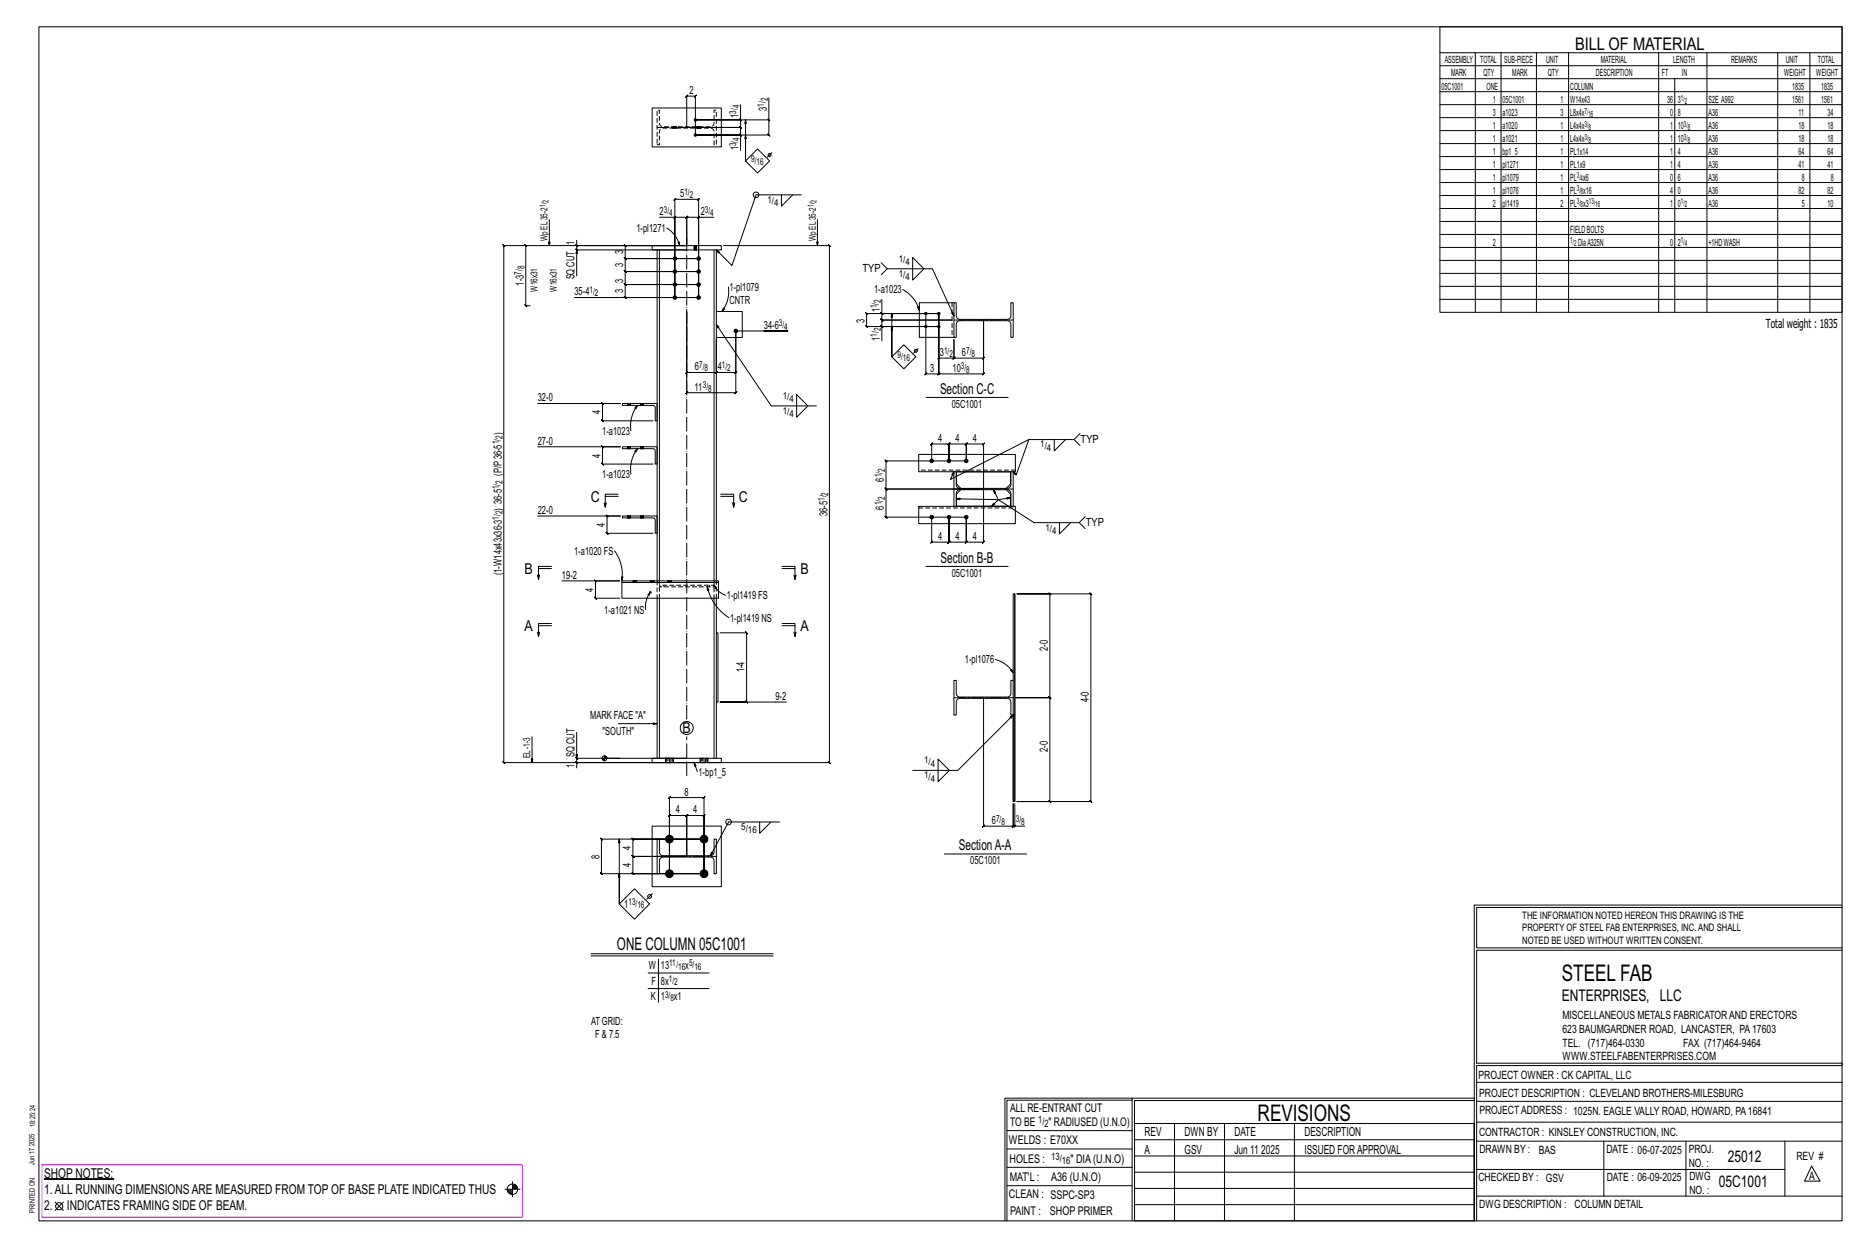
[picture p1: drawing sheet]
<svg xmlns="http://www.w3.org/2000/svg" width="914mm" height="610mm" viewBox="0 0 914 610" stroke-linecap="round" stroke-linejoin="round" font-family="sans-serif">
<g fill="#000" stroke="#000" stroke-width=".49">
<path d="M22 577h34z"/>
<circle cx="340" cy="59" r=".6"/>
<circle cx="340" cy="66" r=".6"/>
<circle cx="330" cy="139" r=".9"/>
<circle cx="330" cy="127" r=".9"/>
<circle cx="330" cy="133" r=".9"/>
<circle cx="342" cy="139" r=".9"/>
<circle cx="342" cy="127" r=".9"/>
<circle cx="342" cy="133" r=".9"/>
<circle cx="330" cy="146" r=".9"/>
<circle cx="342" cy="146" r=".9"/>
<circle cx="453" cy="153" r=".6"/>
<circle cx="453" cy="160" r=".6"/>
<circle cx="460" cy="160" r=".6"/>
<circle cx="460" cy="153" r=".6"/>
<circle cx="360" cy="162" r=".9"/>
<circle cx="456" cy="226" r=".9"/>
<circle cx="465" cy="226" r=".9"/>
<circle cx="473" cy="226" r=".9"/>
<circle cx="456" cy="253" r=".9"/>
<circle cx="465" cy="253" r=".9"/>
<circle cx="473" cy="253" r=".9"/>
<circle cx="328" cy="411" r="1.9"/>
<circle cx="345" cy="411" r="1.9"/>
<circle cx="328" cy="427" r="1.9"/>
<circle cx="345" cy="427" r="1.9"/>
</g>
<g fill="none" stroke="#000" stroke-width=".49">
<path d="M19 13h883v584h-883zM705 13h197v140h-197zM705 26h197M705 32h197M705 39h197M722 26v127M735 26v127M752 26v127M768 26v127M812 26v127M820 39v114M836 26v127"/>
<path d="M870 26v127M886 26v127M319 53h34v19h-34zM362 58l1 1zM363 59v3h-1l1 1v-1h-27M365 59v20v-13M376 58l1 1zM376 48v11h-36h23v-8M376 59v7l1 1-1-1h-36h23v8M705 45h197M705 51h197M705 58h197"/>
<path d="M329 62h.1M329 63h.1M331 62h.1M331 63h.1M336 62v-15v1l1-1h-1h4v1l1-1h-1v19M336 62h27h-1l1 1v-1v4M341 62h.1M341 63h.1M343 62h.1M343 63h.1M362 66l1 1zM371 73l6 6-6 6-6-6z"/>
<path d="M378 75l-2 2M705 64h197M705 70h197M705 77h197M383 95v6l5-6M392 95h-22l-12 35-7-8 1 1v1l-1-2v162M705 83h197M705 89h197M705 96h197M257 120l1 1zM269 107v13M282 120l1 1z"/>
<path d="M282 118v2h54M323 106h7v40v-48l1-1-1 1h12h-1l1-1v1v48v-40h7M326 112a14 14 0 0 1 7 8M330 106v1l1-1zM330 106h6v1l1-1h-1v14M332 119l1-1v2zM341 107l1-1zM342 106h-6h1l-1 1v-1v14M400 107v13M705 102h197M705 108h197M705 115h197"/>
<path d="M257 120v30v-1l1 1h-1h2M282 120v2l1 1-1-1h54M282 122v13M319 120h34v2h-34zM322 122v162M323 122v162M336 120h-89h-1l1 1v-1v253h-1l1 1v-1h89h-54v3M336 120h-30l1 1-1-1v7v-1l1 1h-1h36h-36v-1l1 1h-1v6v-1l1 1h-1h36h-36v-1l1 1h-1v6l1 1-1-1h36h-36l1 1-1-1v7v-1l1 1h-1h36h-61M340 120h.1M340 122h.1M341 120h.1M341 122h.1"/>
<path d="M350 122v162M354 120h52l1 1-1-1v253l1 1-1-1h-72M431 129l3 3h22l11 23M434 132l-3 2M447 126l5 6-5 5zM705 121h197M705 127h197M705 134h197M336 152v30v1l1-1h-1h15l-1 1 1-1v-16v16l-1 1 1-1h9v1l1-1h-1v-20v30h1l-1 1v-1h-24h1l-1 1v-1zM351 152h12v13h-12M351 159l27 40h22M354 151h1l-2 1z"/>
<path d="M357 140a16 16 0 0 1-4 12M431 159l1 1zM431 153l1 1zM432 146v7h28h-36l1 1-1-1v7v-1l1 1h-1h36h-28v7M432 153v4l-1-1 1 1h34h-34l-1-1 1 1v3M437 153v22v-15M442 142a17 17 0 0 1 8 10M449 150h1v2zM453 153v30l1-1-1 1h7h-1l1-1v1v-30v30h-1l1-1v1h21l1-1-1 1v-26v18h1l-1 1v-1h-14l-1 1 1-1v-9v9l-1 1 1-1h-7l-1 1 1-1v-22M467 148h1v7l2 1h24l1-2v-6h1v17h-1v-7l-2-1h-24l-1 2v6h-1zM467 148h-17v17h17M705 140h197"/>
<path d="M705 146h197M360 162h26h-12M442 169l6 6-6 5-5-5zM449 171l-2 2M263 197h41h-9h-1l1 1v-1v9l-1-1 1 1h25M305 197h17v9h-1v-7l-1-1h-15zM307 197h.1M307 198h.1M308 197h.1M308 198h.1M311 200l1-2-1 2zM312 198a17 17 0 0 0-3 13"/>
<path d="M314 197h.1M314 198h.1M315 197h.1M315 198h.1M390 193l5 6-5 5zM453 194h40M263 219h41h-9l-1-1 1 1v8h-1l1 1v-1h25M305 219h17v8h-1v-6l-1-1h-15zM307 219h.1M307 220h.1M308 219h.1M308 220h.1"/>
<path d="M312 220a17 17 0 0 0-3 12M314 219h.1M314 220h.1M315 219h.1M315 220h.1M504 215l-7 17-1-1 1 1-1-1h1v-9h-47v9h17M504 215l-39 20 2-4M516 215v6l6-6M526 215l3 3M529 212l-3 3h-22M311 221l1-1-1 1zM456 226v-9v1l1-1h-1h9l-1 1 1-1v9v-9l-1 1 1-1h8l-1 1 1-1v9"/>
<path d="M468 231h27M470 239l-2-2v-6h27v6l-2 2M470 240l-2 2v6h27v-6l-2-2M473 226h-39l-1-1 1 1v13h-1l1 1v-1h47M473 226v-9l-1 1 1-1h8v1l1-1h-1v22M481 239v26h1l-1 1v-1h-8l-1 1 1-1v-12v12l-1 1 1-1h-8l-1 1 1-1v-12v12l-1 1 1-1h-9h1l-1 1v-1v-12M481 239h-47h-1l1 1v-1v14h-1l1 1v-1h39M486 240l3 4h6M263 252h41h-7l1 1-1-1v9v-1l1 1h-1h23M296 246v2M296 243h7M303 242h-7v6l1-2"/>
<path d="M305 252h17v9h-1v-7l-1-1h-15zM307 252h.1M307 253h.1M308 252h.1M308 253h.1M314 252h.1M314 253h.1M315 252h.1M315 253h.1M353 242h6v6l1-2M353 243h6M359 246v2"/>
<path d="M450 248h17v-17h1v7l2 1h24l1-2v-6h1v17h1v8h-47zM467 248h28M468 248v-7l2-1h24l1 1v7h1M468 244h21M485 248l4-4 17 12h22l3-3M519 256v5l5-5M528 256l3 3M264 278h6M270 277h-6v6v-2M301 269a20 20 0 0 1 3 15M383 277h6v6l1-2M383 278h6"/>
<path d="M453 277h40M263 281l1 2M275 284h28h-12l1 1-1-1v9v-1l1 1h-1h12M304 282h1l-1 2zM304 284h48v1h-48zM304 285v8h48v-8M310 284h.1M310 285h.1M312 284h.1M312 285h.1M317 291l1-1v1zM318 289v1"/>
<path d="M318 284h.1M318 285h.1M318 290a12 12 0 0 0-2 8M318 290h1M320 284h.1M320 285h.1M322 293v78M323 293v78M327 284h.1M327 285h.1M329 284h.1M329 285h.1"/>
<path d="M346 287l1 2h-1zM346 287a24 24 0 0 0 11 15M350 293v78M350 286l1 2h-1zM350 286l2 4 3 1M351 293v17M389 281v2M496 291h1v101h-1zM497 291v101M498 291h36l-1-1 1 1v101h-1l1 1v-1h-36h16v1l-1-1h1v-51v1l-1-1h1h-17h17v1l-1-1h1v-50l-1-1 1 1zM263 309l1 2M264 306h6"/>
<path d="M270 305h-6v6v-2M351 310v33zM353 310h12v-1l1 1h-1v33l1 1-1-1h-12h32M383 305h6v6l1-2M383 306h6M389 309v2M487 323a14 14 0 0 1 9 6M495 328v-1l1 2zM496 333h-1v7l-2 1h-24l-1-2v-6h-1v17h1v-7l2-1h24l1 1v7h1M282 358v13M303 354h19M351 343v28"/>
<path d="M481 342v62v1l1-1h-1h15l-1 1 1-1v-11v11l-1 1 1-1h1M496 350l-27 27h-22M496 350v42M260 360v13M282 373l1 1zM295 371h8M295 371h1M295 372h1M296 370v2M296 371h1M296 370h1M296 370h.1"/>
<path d="M319 371h34v2h-34zM326 371h.1M326 373h.1M330 371h.1M330 373h.1M336 371h-54v-1l1 1h-1v2M340 373l1 5M343 371h.1M343 373h.1M347 371h.1M347 373h.1M459 371l6 6-6 5z"/>
<path d="M328 390l-1 1 1-1h17l-1 1 1-1v37v-28v-1l-1 1h1h-9l1-1-1 1v20v-20l1-1-1 1h-8v-1l-1 1h1v28zM497 393v11h5M294 410v1h51h-35l-1-1 1 1v8l-1-1 1 1h26h-26l-1-1 1 1v8h-1l1 1v-1h35h-51l1 1-1-1v-16h1zM303 411v31v-15M319 404h34v30h-34zM322 411h1v7l2 1h23l2-2v-6h1v16h-1l-1-7-1-1h-24l-1 2v6h-1zM372 402v6l5-6M382 402h-25l-9 17M462 418h41M497 404l-1 1zM319 437l-2 3M303 442l8-7 7 7-7 8z"/>
<path d="M722 443v154M722 443h180M902 444h-179v20h179M289 467h89M289 468h89M317 476h30M322 469v21M902 465h-179v55h179v1h-179v76M317 484h30M554 538h-61v59M554 537h168M722 538h-167v13"/>
<path d="M723 539h179M723 530h179M493 553h61M555 550h167v47h-167zM555 558h167M575 550v47M599 550v47M634 550v47M723 549h179M723 558h179M785 558v27M825 558v27"/>
<path d="M874 558v27M251 578v8M251 580h1M493 571h61M493 562h61M555 573h167M555 566h167M723 572h151M887 570l4 8h-8zM27 588l4 4M31 588l-4 4M247 582h8"/>
<path d="M248 582h3M248 583h3M249 583h2M249 584h2M251 581h2M251 580h2M492 597v-60h62v60M493 580h61M555 589h167M555 581h167M723 585h179"/>
<circle cx="377" cy="76" r=".7"/>
<circle cx="370" cy="95" r="1.4"/>
<circle cx="448" cy="172" r=".7"/>
<circle cx="336" cy="356" r="3"/>
<circle cx="296" cy="371" r="1.2"/>
<circle cx="357" cy="402" r="1.4"/>
<circle cx="318" cy="439" r=".9"/>
<circle cx="29" cy="590" r="1.8"/>
<circle cx="251" cy="582" r="2.6"/>
</g>
<path d="M21 570h235v26h-235z" fill="none" stroke="#f0f" stroke-width=".5"/>
<g fill="none" stroke="#000" stroke-width=".49" stroke-dasharray="2 1.4">
<path d="M322 54h1v7l2 1h23l2-2v-6h1v17h-1l-1-7-1-1h-24l-1 1v7h-1zM329 62h1M329 62v1M330 63h-1M330 63v-1M330 62v1zM330 63l1-1M330 62h1M331 63v-1M331 63h.1M341 62h.1M341 62v1"/>
<path d="M341 63h.1M341 63v-1M342 62v1zM342 63v-1M342 63l1-1M342 62h.1M343 63v-1M343 63h.1M340 120h.1M340 120v2M340 122h.1M340 122v-2"/>
<path d="M340 120v2zM340 122l1-2M340 120h1M341 122v-2M341 122h.1M466 148v17M307 197v1M307 197h.1M308 197l-1 1M308 197v1zM308 198h.1M308 197v1"/>
<path d="M308 197h.1M308 198v-1M314 197v1M314 197h.1M314 197v1zM314 198h.1M315 197v1M315 197h.1M315 198h.1M315 198v-1M307 219v1M307 219h.1"/>
<path d="M308 219l-1 1M308 219v1zM308 220h.1M308 219v1M308 219h.1M308 220v-1M314 219v1M314 219h.1M314 219v1zM314 220h.1M315 219v1M315 219h.1"/>
<path d="M315 220h.1M315 220v-1M497 230h-47M307 252v1M307 252h.1M308 252l-1 1M308 252v1zM308 253h.1M308 252v1M308 252h.1M308 253v-1M314 252v1"/>
<path d="M314 252h.1M314 252v1zM314 253h.1M315 252v1M315 252h.1M315 253h.1M315 253v-1M450 249h47M310 284h.1M310 284v1M310 285h.1M310 285v-1"/>
<path d="M310 284l1 1zM311 285v-1M311 284h.1M311 285l1-1M312 285v-1M312 285h.1M318 284h.1M318 284v1M318 285h.1M319 285v-1M319 284v1zM319 285l1-1"/>
<path d="M319 284h1M320 285v-1M320 285h.1M322 284v9M323 293v-9M323 286h26v1h-26zM325 287v-1M327 284h.1M327 284v1M327 285h.1M327 285v-1M327 284l1 1z"/>
<path d="M328 285v-1M328 284h.1M328 285l1-1M329 285v-1M329 285h-1M347 286v1M350 284v9M351 293v-9M326 371v2M326 371h.1M327 371h-1v2M328 371v2z"/>
<path d="M328 371h-1v2h-1M328 373h-1M328 371h1v2h-1M329 371v2M329 371h1M330 373h-1M330 373v-2M343 371v2M343 371h.1M344 371h-1v2M345 371v2zM345 371h-1v2h-1"/>
<path d="M345 373h-1M345 371h1v2h-1M346 371v2M346 371h1M347 373h-1M347 373v-2"/>
</g>
<path d="M336 352v-238M336 379v-18" fill="none" stroke="#000" stroke-width=".49" stroke-dasharray="6.8 1 0 1"/>
<path d="M322 62h29M467 157h29M467 239h29M467 341h29M322 419h29" fill="none" stroke="#000" stroke-width=".49" stroke-dasharray="5.8 1 1 1"/>
<g font-size="11.2">
<text x="764" y="480">STEEL FAB</text>
<text x="616" y="548">REVISIONS</text>
</g>
<g font-size="8.6">
<text x="771" y="24">BILL OF MATERIAL</text>
<text x="302" y="465">ONE COLUMN 05C1001</text>
</g>
<g font-size="7.9">
<text x="765" y="490">ENTERPRISES, LLC</text>
<text x="846" y="569">25012</text>
<text x="841" y="581">05C1001</text>
</g>
<g font-size="7.3">
<text x="460" y="193">Section C-C</text>
<text x="289" y="246">C</text>
<text x="362" y="246">C</text>
<text x="460" y="275">Section B-B</text>
<text x="257" y="281">B</text>
<text x="392" y="281">B</text>
<text x="257" y="309">A</text>
<text x="392" y="309">A</text>
<text x="334" y="359">B</text>
<text x="469" y="416">SectionA-A</text>
</g>
<g font-size="6.6">
<text x="22" y="576">SHOP NOTES:</text>
<text x="22" y="584">1.ALL RUNNING DIMENSIONSARE MEASURED FROM TOP OF BASE PLATE INDICATED THUS</text>
<text x="22" y="592">2.</text>
<text x="33" y="592">INDICATES FRAMING SIDE OF BEAM.</text>
</g>
<g font-size="6.1">
<text x="864" y="161">Total weight : 1835</text>
<text x="560" y="556">REV</text>
<text x="580" y="556">DWN BY</text>
<text x="604" y="556">DATE</text>
<text x="639" y="556">DESCRIPTION</text>
<text x="560" y="564">A</text>
<text x="580" y="564">GSV</text>
<text x="604" y="564">Jun 11</text>
<text x="617" y="564">2025</text>
<text x="639" y="564">ISSUED FORAPPROVAL</text>
</g>
<g font-size="5.9">
<text x="494" y="560">WELDS : E70XX</text>
<text x="494" y="569">HOLES :</text>
<text x="524" y="569">&quot; DIA(U.N.O)</text>
<text x="494" y="578">MAT'L :</text>
<text x="515" y="578">A36 (U.N.O)</text>
<text x="494" y="586">CLEAN : SSPC-SP3</text>
<text x="495" y="595">PAINT :</text>
<text x="514" y="595">SHOP PRIMER</text>
</g>
<g font-size="5.8">
<text x="494" y="544">ALL RE-ENTRANT CUT</text>
<text x="494" y="551">TO BE</text>
<text x="513" y="551">&quot; RADIUSED (U.N.O)</text>
</g>
<g font-size="5.6">
<text x="765" y="499">MISCELLANEOUS METALS FABRICATORAND ERECTORS</text>
<text x="765" y="505">623 BAUMGARDNER ROAD, LANCASTER, PA17603</text>
<text x="765" y="512">TEL. (717)464-0330</text>
<text x="824" y="512">FAX (717)464-9464</text>
<text x="765" y="519">WWW.STEELFABENTERPRISES.COM</text>
<text x="724" y="528">PROJECT OWNER : CK CAPITAL, LLC</text>
<text x="724" y="537">PROJECT DESCRIPTION : CLEVELAND BROTHERS-MILESBURG</text>
<text x="724" y="545">PROJECTADDRESS : 1025N. EAGLE VALLY ROAD, HOWARD, PA16841</text>
<text x="724" y="556">CONTRACTOR : KINSLEY CONSTRUCTION, INC.</text>
<text x="724" y="564">DRAWN BY :</text>
<text x="753" y="564">BAS</text>
<text x="786" y="564">DATE : 06-07-2025</text>
<text x="827" y="564">PROJ.</text>
<text x="879" y="568">REV #</text>
<text x="827" y="571">NO. :</text>
<text x="724" y="578">CHECKED BY : GSV</text>
<text x="787" y="578">DATE : 06-09-2025</text>
<text x="827" y="578">DWG</text>
<text x="886" y="578">A</text>
<text x="827" y="584">NO. :</text>
<text x="724" y="591">DWG DESCRIPTION : COLUMN DETAIL</text>
</g>
<g font-size="5.5">
<text x="337" y="46">2</text>
<text x="362" y="58" transform="rotate(-90 362 58)">1</text>
<text x="375" y="54" transform="rotate(-90 375 54)">3</text>
<text x="362" y="74" transform="rotate(-90 362 74)">1</text>
<text x="333" y="97">5</text>
<text x="323" y="105">2</text>
<text x="343" y="105">2</text>
<text x="311" y="113">1-pl1271</text>
<text x="281" y="120" transform="rotate(-90 281 120)">1</text>
<text x="305" y="124" transform="rotate(-90 305 124)">3</text>
<text x="305" y="131" transform="rotate(-90 305 131)">3</text>
<text x="281" y="137" transform="rotate(-90 281 137)">SQ CUT</text>
<text x="422" y="133">TYP</text>
<text x="256" y="140" transform="rotate(-90 256 140)">1-3</text>
<text x="305" y="143" transform="rotate(-90 305 143)">3</text>
<text x="305" y="138" transform="rotate(-90 305 138)">3</text>
<text x="357" y="142">1-pl1079</text>
<text x="428" y="144">1-a1023</text>
<text x="281" y="145">35-4</text>
<text x="357" y="149">CNTR</text>
<text x="431" y="153" transform="rotate(-90 431 153)">1</text>
<text x="374" y="161">34-6</text>
<text x="423" y="158" transform="rotate(-90 423 158)">3</text>
<text x="431" y="167" transform="rotate(-90 431 167)">1</text>
<text x="460" y="174">3</text>
<text x="471" y="174">6</text>
<text x="340" y="181">6</text>
<text x="351" y="181">4</text>
<text x="455" y="182">3</text>
<text x="466" y="182">10</text>
<text x="340" y="191">11</text>
<text x="263" y="196">32-0</text>
<text x="294" y="203" transform="rotate(-90 294 203)">4</text>
<text x="466" y="199">05C1001</text>
<text x="246" y="213" transform="rotate(-90 246 213)">)</text>
<text x="295" y="213">1-a1023</text>
<text x="263" y="218">27-0</text>
<text x="459" y="216">4</text>
<text x="468" y="216">4</text>
<text x="476" y="216">4</text>
<text x="529" y="217">TYP</text>
<text x="294" y="224" transform="rotate(-90 294 224)">4</text>
<text x="246" y="233" transform="rotate(-90 246 233)">(P/P36-5</text>
<text x="295" y="234">1-a1023</text>
<text x="433" y="236" transform="rotate(-90 433 236)">6</text>
<text x="246" y="250" transform="rotate(-90 246 250)">) 36-5</text>
<text x="263" y="251">22-0</text>
<text x="433" y="249" transform="rotate(-90 433 249)">6</text>
<text x="296" y="258" transform="rotate(-90 296 258)">4</text>
<text x="405" y="252" transform="rotate(-90 405 252)">36-5</text>
<text x="531" y="257">TYP</text>
<text x="459" y="264">4</text>
<text x="468" y="264">4</text>
<text x="476" y="264">4</text>
<text x="281" y="271">1-a1020 FS</text>
<text x="246" y="282" transform="rotate(-90 246 282)">(1-W14x43x36-3</text>
<text x="275" y="283">19-2</text>
<text x="466" y="282">05C1001</text>
<text x="291" y="289" transform="rotate(-90 291 289)">4</text>
<text x="356" y="293">1-pl1419 FS</text>
<text x="296" y="300">1-a1021 NS</text>
<text x="357" y="304">1-pl1419 NS</text>
<text x="513" y="319" transform="rotate(-90 513 319)">2-0</text>
<text x="364" y="329" transform="rotate(-90 364 329)">1-4</text>
<text x="472" y="325">1-pl1076</text>
<text x="380" y="342">9-2</text>
<text x="533" y="344" transform="rotate(-90 533 344)">4-0</text>
<text x="289" y="352">MARK FACE &quot;A&quot;</text>
<text x="295" y="359">&quot;SOUTH&quot;</text>
<text x="281" y="370" transform="rotate(-90 281 370)">SQ CUT</text>
<text x="513" y="368" transform="rotate(-90 513 368)">2-0</text>
<text x="281" y="376" transform="rotate(-90 281 376)">1</text>
<text x="342" y="380">1-bp1_5</text>
<text x="335" y="389">8</text>
<text x="331" y="398">4</text>
<text x="339" y="398">4</text>
<text x="486" y="403">6</text>
<text x="309" y="416" transform="rotate(-90 309 416)">4</text>
<text x="293" y="420" transform="rotate(-90 293 420)">8</text>
<text x="309" y="424" transform="rotate(-90 309 424)">4</text>
<text x="475" y="423">05C1001</text>
<text x="306" y="444">1</text>
<text x="318" y="474">W</text>
<text x="324" y="474">13</text>
<text x="335" y="474">x</text>
<text x="319" y="482">F</text>
<text x="324" y="482">8x</text>
<text x="319" y="489">K</text>
<text x="324" y="489">1</text>
<text x="330" y="489">x1</text>
<text x="289" y="501">AT GRID:</text>
<text x="291" y="508">F &amp; 7.5</text>
</g>
<g font-size="5">
<text x="745" y="450">THE INFORMATION NOTED HEREON THIS DRAWING IS THE</text>
<text x="745" y="456">PROPERTY OF STEEL FAB ENTERPRISES, INC.AND SHALL</text>
<text x="745" y="462">NOTED BE USED WITHOUT WRITTEN CONSENT.</text>
<text x="508" y="550">1/</text>
<text x="511" y="551">2</text>
<text x="515" y="568">13/</text>
<text x="520" y="570">16</text>
</g>
<g font-size="4.9">
<text x="707" y="31">ASSEMBLY</text>
<text x="725" y="31">TOTAL</text>
<text x="736" y="31">SUB-PIECE</text>
<text x="757" y="31">UNIT</text>
<text x="784" y="31">MATERIAL</text>
<text x="819" y="31">LENGTH</text>
<text x="847" y="31">REMARKS</text>
<text x="874" y="31">UNIT</text>
<text x="890" y="31">TOTAL</text>
<text x="710" y="37">MARK</text>
<text x="726" y="37">QTY</text>
<text x="740" y="37">MARK</text>
<text x="758" y="37">QTY</text>
<text x="781" y="37">DESCRIPTION</text>
<text x="814" y="37">FT</text>
<text x="823" y="37">IN</text>
<text x="873" y="37">WEIGHT</text>
<text x="889" y="37">WEIGHT</text>
<text x="706" y="44">05C1001</text>
<text x="728" y="44">ONE</text>
<text x="769" y="44">COLUMN</text>
<text x="877" y="44">1835</text>
<text x="891" y="44">1835</text>
<text x="731" y="50">1</text>
<text x="736" y="50">05C1001</text>
<text x="764" y="50">1</text>
<text x="769" y="50">W14x43</text>
<text x="816" y="50">36</text>
<text x="821" y="50">3</text>
<text x="836" y="50">S2E A992</text>
<text x="877" y="50">1561</text>
<text x="891" y="50">1561</text>
<text x="731" y="57">3</text>
<text x="736" y="57">a1023</text>
<text x="764" y="57">3</text>
<text x="769" y="57">L8x4x</text>
<text x="818" y="57">0</text>
<text x="821" y="57">8</text>
<text x="836" y="57">A36</text>
<text x="880" y="57">11</text>
<text x="895" y="57">34</text>
<text x="731" y="63">1</text>
<text x="736" y="63">a1020</text>
<text x="764" y="63">1</text>
<text x="769" y="63">L4x4x</text>
<text x="818" y="63">1</text>
<text x="821" y="63">10</text>
<text x="836" y="63">A36</text>
<text x="880" y="63">18</text>
<text x="895" y="63">18</text>
<text x="731" y="69">1</text>
<text x="736" y="69">a1021</text>
<text x="764" y="69">1</text>
<text x="769" y="69">L4x4x</text>
<text x="818" y="69">1</text>
<text x="821" y="69">10</text>
<text x="836" y="69">A36</text>
<text x="880" y="69">18</text>
<text x="895" y="69">18</text>
<text x="731" y="76">1</text>
<text x="736" y="76">bp1_5</text>
<text x="764" y="76">1</text>
<text x="769" y="76">PL1x14</text>
<text x="818" y="76">1</text>
<text x="821" y="76">4</text>
<text x="836" y="76">A36</text>
<text x="880" y="76">64</text>
<text x="895" y="76">64</text>
<text x="731" y="82">1</text>
<text x="736" y="82">pl1271</text>
<text x="764" y="82">1</text>
<text x="769" y="82">PL1x9</text>
<text x="818" y="82">1</text>
<text x="821" y="82">4</text>
<text x="836" y="82">A36</text>
<text x="880" y="82">41</text>
<text x="895" y="82">41</text>
<text x="731" y="88">1</text>
<text x="736" y="88">pl1079</text>
<text x="764" y="88">1</text>
<text x="769" y="88">PL x6</text>
<text x="818" y="88">0</text>
<text x="821" y="88">6</text>
<text x="836" y="88">A36</text>
<text x="882" y="88">8</text>
<text x="896" y="88">8</text>
<text x="731" y="95">1</text>
<text x="736" y="95">pl1076</text>
<text x="764" y="95">1</text>
<text x="769" y="95">PL x16</text>
<text x="818" y="95">4</text>
<text x="821" y="95">0</text>
<text x="836" y="95">A36</text>
<text x="880" y="95">82</text>
<text x="895" y="95">82</text>
<text x="731" y="101">2</text>
<text x="736" y="101">pl1419</text>
<text x="764" y="101">2</text>
<text x="769" y="101">PL x3</text>
<text x="818" y="101">1</text>
<text x="821" y="101">0</text>
<text x="836" y="101">A36</text>
<text x="882" y="101">5</text>
<text x="895" y="101">10</text>
<text x="769" y="114">FIELDBOLTS</text>
<text x="731" y="120">2</text>
<text x="772" y="120">DiaA325N</text>
<text x="818" y="120">0</text>
<text x="821" y="120">2</text>
<text x="836" y="120">+1HDWASH</text>
</g>
<g font-size="4.7">
<text x="362" y="53" transform="rotate(-90 362 53)">4</text>
<text x="374" y="52" transform="rotate(-90 374 52)">1/</text>
<text x="376" y="50" transform="rotate(-90 376 50)">2</text>
<text x="360" y="56" transform="rotate(-90 360 56)">3/</text>
<text x="360" y="71" transform="rotate(-90 360 71)">3/</text>
<text x="362" y="69" transform="rotate(-90 362 69)">4</text>
<text x="368" y="79">9/</text>
<text x="370" y="81">16</text>
<text x="335" y="95">1/</text>
<text x="338" y="97">2</text>
<text x="376" y="99">1/</text>
<text x="379" y="101">4</text>
<text x="325" y="104">3/</text>
<text x="328" y="106">4</text>
<text x="345" y="104">3/</text>
<text x="348" y="106">4</text>
<text x="268" y="118" transform="rotate(-90 268 118)">Wp EL35-2</text>
<text x="399" y="118" transform="rotate(-90 399 118)">Wp EL35-2</text>
<text x="257" y="132" transform="rotate(-90 257 132)">8</text>
<text x="440" y="128">1/</text>
<text x="443" y="130">4</text>
<text x="255" y="134" transform="rotate(-90 255 134)">7/</text>
<text x="440" y="135">1/</text>
<text x="443" y="137">4</text>
<text x="263" y="143" transform="rotate(-90 263 143)">W16x31</text>
<text x="273" y="143" transform="rotate(-90 273 143)">W16x31</text>
<text x="289" y="143">1/</text>
<text x="291" y="145">2</text>
<text x="431" y="148" transform="rotate(-90 431 148)">2</text>
<text x="429" y="151" transform="rotate(-90 429 151)">1/</text>
<text x="381" y="160">3/</text>
<text x="384" y="161">4</text>
<text x="429" y="165" transform="rotate(-90 429 165)">1/</text>
<text x="431" y="162" transform="rotate(-90 431 162)">2</text>
<text x="462" y="173">1/</text>
<text x="473" y="173">7/</text>
<text x="342" y="180">7/</text>
<text x="353" y="180">1/</text>
<text x="439" y="175">9/</text>
<text x="442" y="177">16</text>
<text x="465" y="175">2</text>
<text x="476" y="175">8</text>
<text x="345" y="182">8</text>
<text x="356" y="182">2</text>
<text x="470" y="181">3/</text>
<text x="473" y="182">8</text>
<text x="344" y="190">3/</text>
<text x="347" y="192">8</text>
<text x="383" y="195">1/</text>
<text x="386" y="197">4</text>
<text x="383" y="202">1/</text>
<text x="386" y="204">4</text>
<text x="246" y="215" transform="rotate(-90 246 215)">2</text>
<text x="244" y="217" transform="rotate(-90 244 217)">1/</text>
<text x="509" y="219">1/</text>
<text x="513" y="221">4</text>
<text x="431" y="234" transform="rotate(-90 431 234)">1/</text>
<text x="433" y="231" transform="rotate(-90 433 231)">2</text>
<text x="244" y="239" transform="rotate(-90 244 239)">1/</text>
<text x="246" y="237" transform="rotate(-90 246 237)">2</text>
<text x="404" y="245" transform="rotate(-90 404 245)">1/</text>
<text x="405" y="243" transform="rotate(-90 405 243)">2</text>
<text x="433" y="245" transform="rotate(-90 433 245)">2</text>
<text x="246" y="252" transform="rotate(-90 246 252)">2</text>
<text x="431" y="247" transform="rotate(-90 431 247)">1/</text>
<text x="244" y="254" transform="rotate(-90 244 254)">1/</text>
<text x="512" y="260">1/</text>
<text x="515" y="261">4</text>
<text x="260" y="371" transform="rotate(-90 260 371)">EL-1-3</text>
<text x="452" y="373">1/</text>
<text x="456" y="375">4</text>
<text x="452" y="381">1/</text>
<text x="456" y="382">4</text>
<text x="488" y="402">7/</text>
<text x="497" y="402">3/</text>
<text x="363" y="406">5/</text>
<text x="366" y="408">16</text>
<text x="490" y="404">8</text>
<text x="500" y="404">8</text>
<text x="308" y="443">13/</text>
<text x="312" y="444">16</text>
<text x="328" y="473">11/</text>
<text x="337" y="473">5/</text>
<text x="332" y="475">16</text>
<text x="340" y="475">16</text>
<text x="327" y="480">1/</text>
<text x="330" y="482">2</text>
<text x="326" y="488">3/</text>
<text x="328" y="490">8</text>
</g>
<g font-size="4.2">
<text x="823" y="49">1/</text>
<text x="825" y="51">2</text>
<text x="776" y="56">7/</text>
<text x="778" y="57">16</text>
<text x="776" y="62">3/</text>
<text x="778" y="63">8</text>
<text x="824" y="62">3/</text>
<text x="826" y="63">8</text>
<text x="776" y="68">3/</text>
<text x="778" y="70">8</text>
<text x="824" y="68">3/</text>
<text x="826" y="70">8</text>
<text x="772" y="87">3/</text>
<text x="774" y="89">4</text>
<text x="772" y="94">3/</text>
<text x="774" y="95">8</text>
<text x="772" y="100">3/</text>
<text x="774" y="101">8</text>
<text x="778" y="100">13/</text>
<text x="781" y="101">16</text>
<text x="823" y="100">1/</text>
<text x="825" y="101">2</text>
<text x="769" y="119">1/</text>
<text x="823" y="119">1/</text>
<text x="770" y="121">2</text>
<text x="825" y="121">4</text>
</g>
<g font-size="4">
<text x="267" y="101" transform="rotate(-90 267 101)">1/</text>
<text x="268" y="99" transform="rotate(-90 268 99)">2</text>
<text x="398" y="101" transform="rotate(-90 398 101)">1/</text>
<text x="400" y="99" transform="rotate(-90 400 99)">2</text>
</g>
<g font-size="3.7">
<text x="17" y="551" transform="rotate(-90 17 551)">18:25:24</text>
<text x="17" y="561" transform="rotate(-90 17 561)">2025</text>
<text x="17" y="570" transform="rotate(-90 17 570)">Jun 17</text>
<text x="17" y="593" transform="rotate(-90 17 593)">PRINTED ON</text>
</g>
</svg>
